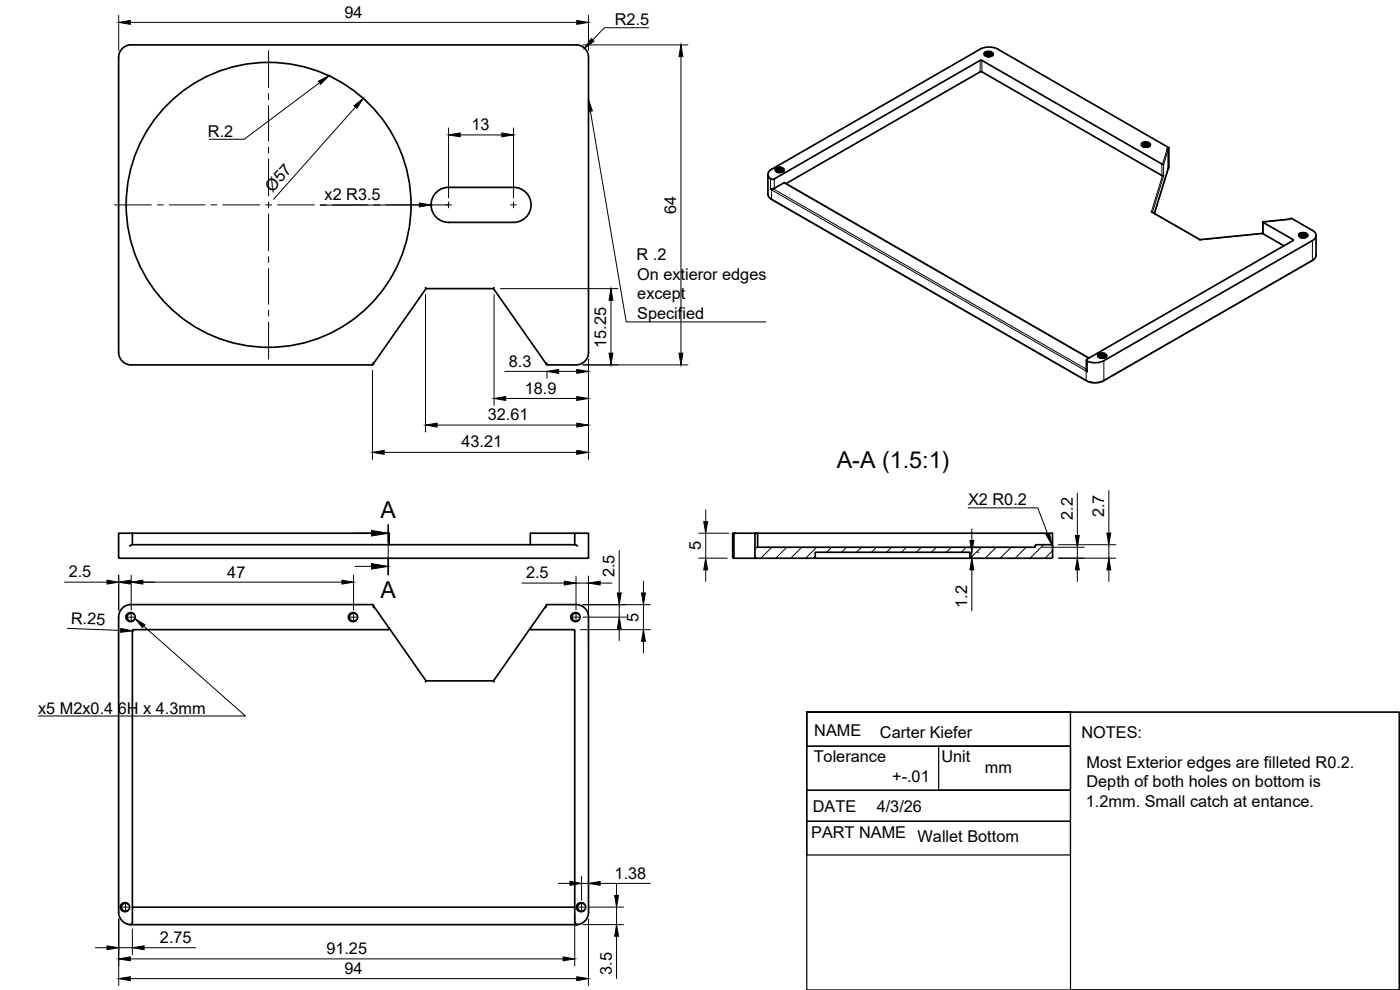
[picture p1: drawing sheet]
<svg xmlns="http://www.w3.org/2000/svg" width="420mm" height="297mm" viewBox="0 0 420 297" stroke-linecap="round" stroke-linejoin="round" font-family="sans-serif">
<!-- layer: Visible -->
<g fill="none" stroke="#000" stroke-width=".51">
<path d="M39.3 13.5h133.6M39.4 13.4a3.8 3.8 0 0 0-3.8 3.8v88.5a3.8 3.8 0 0 0 3.8 3.8M172.9 13.4a3.8 3.8 0 0 1 3.7 3.8v88.5a3.7 3.7 0 0 1-3.7 3.8h-8.7l-.3-.3 .3-.2M294.2 14.7a5.9 5.9 0 0 1 5.3 0M294.2 14.8l-62.6 36a1.51 1.51 0 0 0-1.1 1.9 1.51 1.51 0 0 0 1.9 1l61.8-35.6M294.2 18.1h.5M294.7 18.1l54.2 31.2M295.5 15.8l-.2 .4 .2 .4 1.2 .4M295.6 16.5l.5-.4 .8-.1 1 .5M295.7 16.6l1.3-.3 .8 .4M295.7 16.7l1.2-.2 .8 .2M296 15.5h1.3l.6 .4 .1 .3"/>
<path d="M296 15.5l-.5 .3M296.1 16.9h1.2M296.3 16h.7M296.3 16.5h.7M296.4 17h.6zM297.5 15.6l-1.3-.1-.7 .3M298 16.5l-.5-.5-.6-.2-.7 .1-.5 .3 .1 .5 .9 .3M298 16.2l-.3 .6-1 .2M298 16.2v.1M299.5 14.8l51.3 29.5-.5 .4M130.9 57.7a5.2 5.2 0 0 1 3.7-1.5h19.5a5.3 5.3 0 0 1 5.3 5.3 5.3 5.3 0 0 1-5.3 5.2h-19.5a5.3 5.3 0 0 1-4.8-3.2 5.3 5.3 0 0 1 1.1-5.8zM230.5 52.3v6l.2 .8 .9 .8 94.6 54.4 1.7 .5h1.9l1.3-.5 62.8-36.1 .8-.7 .3-.8v-6"/>
<path d="M231.2 56.8l1.2-.3 3.1-1.7 91.3 52.6M232.7 50.6l-.1 .4 .2 .4 1.2 .3M232.9 51.2l.8-.5 .8 .1 .7 .4-.4-.4-.7-.2-1.2 .3 .1 .6 1 .2M233 51.4l1.2-.3 .9 .3M233 51.5l1.1-.3 .9 .3M233.3 50.3h1.3l.6 .3 .1 .4M233.3 50.3l-.6 .3M233.4 51.7h1.2M233.6 50.7h.7M233.6 51.2h.7M233.6 51.7h.7zM234.8 50.4l-1.2-.2-.9 .4"/>
<path d="M235.3 51h.1M235.3 51l-.3 .5-1 .2M342.7 43l.7-.3h.9l.7 .2 .2 .5M342.7 43l-.2 .5 .3 .4 1.2 .3M342.8 43.7l.5-.5 .8-.1 1.1 .6M342.9 43.8l1.2-.3 .9 .4M343 43.9l1-.3 .9 .3M343.3 44.1h1.3M343.5 43.2h.7M343.5 43.7h.7M343.6 44.1l.7 .1M344.2 44.1l-.6 .1"/>
<path d="M344.7 42.8l-1-.1-1 .3M345.2 43.7l-.4-.5-.7-.2-1.2 .3-.1 .4 .3 .3 .9 .2M345.2 43.4l-.3 .6-1 .2M345.2 43.4v.1M348.9 52.7l-54.6-31.2-58.4 33.6M348.9 52.7l.3 .1M348.9 49.3l.3 .1M350.3 44.7l.4 .1M350.6 50.5h.1M350.6 44.8v5.7M350.6 50.5l-4.1 13.5M350.8 44.4v5.9"/>
<path d="M350.8 50.2l-.2 .3M345.5 63.6l14.7 8.3 18.8-1.9M360.2 71.9l-.1 .1M379 66.6v3.4M379 66.6l9.1 5.5-61.8 35.6-.2 .4a5 5 0 0 0 5.2 .1M379 70l6.3 3.8M386.9 65.8l.7-.3 6.3 3.6a1.62 1.62 0 0 1 1.1 1.6 1.62 1.62 0 0 1-1.1 1.5l-62.6 36M387 65.8l-8 .8M389.9 70.2l.7-.4 1 .1 .6 .2 .2 .6M390 70.8l.4-.4 .8-.1 .9 .3 .3 .3M390.1 71l1.2-.3 .9 .4M390.2 71.1l1-.3 .9 .3"/>
<path d="M390.5 71.3h1.3M390.8 70.3l.6 .1M390.8 70.8l.6 .1M391.4 71.3h-.6h.7M391.9 70l-1.2-.1-.9 .4-.1 .4 .3 .3 1.2 .4M392.4 70.8l-.4-.4-.7-.2-.9 .1-.4 .3 .3 .6 .9 .2M392.4 70.6l-.3 .6-.9 .2M127.7 86.3l.1 .3h20.3l.2-.3M127.8 86.6l-15.7 22.5-.3-.1M148.1 86.6l15.8 22.5M112.1 109.1l-.3 .4h-72.5M326 108.1v2.8l.3 .6"/>
<path d="M329.5 106.3l.6-.3 .9-.1 .9 .3 .2 .5M329.5 106.3l-.1 .4 .2 .4 1.2 .4M329.7 107l.3-.4 .8-.2 .7 .2 .5 .4M329.8 107.1l1.2-.3 .9 .4M329.8 107.2l1.2-.3 .8 .3M330.2 107.4h1.2M330.4 106.5h.7M330.4 107h.7M330.4 107.4h.7zM331.6 106.1l-1.1-.1-1 .3M332.1 106.9l-.3-.3-.8-.3-.8 .1-.4 .3 .1 .5 .9 .3M332.1 106.7l-.4 .6-.9 .2"/>
<path d="M332.1 106.7v.1M39.7 160h77l.1 3.4M172.5 160h-13.2l-.1 3.4M220.8 160l-.5 .3v6.9M227.1 160h.3v4.2h83.2v-.4M227.1 160h-7.2v7.2M227.1 160l-.5 .3v6.9M227.4 160h88.5v3.7M35.6 167.2l.3 .3M38.9 163.8l.7-.4h133l.7 .4M39.7 163.4v-3.4h-4.1v7.2M172.5 163.4v-3.4h4.1v7.2"/>
<path d="M176.6 167.2a1.05 1.05 0 0 1-1.3 .3h-139.4M219.9 167.2l.3 .3h6.9M220.3 167.2l.1 .3M226.6 167.2l.5 .3M244.1 167.5h47.6M311 163.4l4.7 .1 .2 .3v3.4M311 163.4l-.3 .4M315.9 167.2l-.3 .3h-24.1l-.4-.3v-1.5h-46.4v1.5l-.5 .3h-17.1M37.8 185.6l.5 .6 .6 .3 .7-.1 .6-.3M37.9 184.7v.8M39.3 181.4h72.5l.3 .2v.7M39.4 181.4a3.8 3.8 0 0 0-3.8 3.8v88.5a3.8 3.8 0 0 0 3.8 3.7"/>
<path d="M40.2 184.3l-.7-.4-.7 .2-.5 .5-.2 .7 .2 .5 .6 .5 .7 .1 .6-.3M40.2 184.3l-.6-.4-.6-.1-.7 .3-.5 .6M40.2 184.2a1.22 1.22 0 0 1 0 1.8M106.9 184.3l-.6-.4-.8 .2-.6 .7v.5l.3 .7 .6 .3 .5 .1 .6-.3M106.9 184.3l-.7-.5-.8 .1-.7 .7-.1 .7 .2 .7 .7 .4h.9l.5-.3M106.9 184.2a1.22 1.22 0 0 1 0 1.8M112.1 181.8l4.7 6.6M116.8 188.4l11 15.9M116.8 188.4v.3l-.3 .2h-76.4l-.3 .2v87.5l-.3 .6-.6 .2M159.2 188.4l-11.1 15.9 .2 .3M159.2 188.4v.3l.2 .2h12.7l.4 .4v87.3l.2 .6 .6 .2M163.9 182.3v-.8l.3-.1h8.7a3.7 3.7 0 0 1 3.7 3.8v88.5a3.8 3.8 0 0 1-3.3 3.7"/>
<path d="M163.9 181.8l-4.7 6.6M173.7 184.3l-.6-.4h-.9l-.7 .6-.2 .8 .3 .7 .7 .4h.8l.6-.3M173.7 184.3l-.6-.3h-.7l-.5 .4-.3 .7 .3 .8 .5 .4 .7 .1 .6-.3M173.7 184.2a1.22 1.22 0 0 1 0 1.8M148.1 204.3h-20.3l-.1 .3M38.5 271.3l-.7-.4h-.8l-.7 .6-.2 .8 .3 .7 .7 .5h.8l.6-.4M38.5 271.3l-.6-.3h-.6l-.6 .4-.3 .7 .2 .6 .5 .6 .7 .1 .7-.3M38.5 271.3a1.22 1.22 0 0 1 0 1.8M39.7 272.2h132.8M173.3 277.4h-134M175.4 271.3l-.8-.4h-.7l-.7 .6-.2 .8 .3 .7 .7 .5h.8l.6-.4M175.4 271.3l-.6-.3h-.6l-.6 .4-.3 .7 .2 .6 .5 .6 .7 .1 .7-.3"/>
<path d="M175.4 271.3a1.22 1.22 0 0 1 0 1.8"/>
<circle cx="80.6" cy="61.5" r="42.8"/>
</g>
<!-- layer: Visible Narrow -->
<g fill="none" stroke="#000" stroke-width=".3">
<path d="M294.2 18.1v3.5M294.7 18.1v3.5M230.5 58.2l.1 .7 1 1M231.2 53.6l.1 3.2 .3 .2M231.6 57v2.7l94.4 54.4M231.6 57l.2 .1M231.6 56.7v.3M231.8 57.1l.2-.5 94 54.2M231.8 57.1l94.2 54.2M232.4 53.7v2.8M235.3 54.8l91.4 52.7M348.7 49.2v3.5"/>
<path d="M348.9 52.7l-3.4 10.9 14.6 8.4 18.9-1.9M350.3 44.7l-1.4 4.6M350.6 44.8l-1.4 4.6v3.4l-3.3 10.9M350.7 44.5v5.9l-4.2 13.6M350.8 50.2l-.2 .3M379.1 66.7v3.5M386.9 65.8l-7.9 .8M388 71.9v.3M393.9 78.1l-62.6 36v-5.9M393.9 72.2v5.9M393.9 78.1l-.1 .1M395 76.5l-.4 1-.7 .6"/>
<path d="M326 111.3v2.8M326 114.1v.1M326 111.3l.3 .2M326 114.1a5.9 5.9 0 0 0 5.3 0l-.1 .1M326 110.8l-.2 .4M326.1 111.1l-.1 .2M326.3 108.4v3.1"/>
</g>
<!-- layer: FD_Dimensions -->
<g fill="none" stroke="#000" stroke-width=".3">
<path d="M35.6 4.6v10.5M39.1 6.7h134M175 13.5h31.5M176.6 4.6v10.5M204.4 17v89M106.7 32.1l-24.6 27.7M134.6 38.4v21M154.1 38.4v21M138.1 40.5h12.5M125.9 61.5l-29.8 .1M134.6 61.5h-5.2M127.7 88.4v41.2"/>
<path d="M148.3 88.4v33.3M150.2 86.6h35.3M183.4 90.1v15.9M111.8 111.1v26.7M151.5 111.4h12.7M151.8 119.6h21.3M164.2 111.6v1.9M167.7 111.4h5.4M175 109.5h31.5M176.6 107.8v30M115.3 135.7h57.8M131.2 127.5h41.9"/>
<path d="M209.7 160h9M211.8 153v3.5M211.8 160v7.5M291.7 158.7v3.5M323.3 148v12.7M332.8 147.2v12.7M19.3 174.7h12.8M35.6 172.6v10.5M35.6 174.7h67M39.4 172.6v10.5M106.1 172.6v10.5M156.6 174.9h12.8"/>
<path d="M172.9 172.8v10.3M172.9 174.9h3.7M176.6 172.8v20.5M180.1 174.9h3.5M185.8 165.2v12.7M193.1 174.4v3.5M209.7 167.5h8.5M211.8 171v3.5M291.7 165.7v1.8M291.7 171v12.3M293.2 165.7h.6M312.7 164.2h12.7"/>
<path d="M317.6 163.4h17.3M317.7 167.5h17.2M323.3 164.2v3.3M323.3 171v3.5M332.8 163.4v4.1M332.8 171v3.5M20.2 188.5l16 .7M39.7 189.3h.4M174.2 188.9h21M175 185.2h12.9M175 181.4h20.2M185.8 181.4v3.8"/>
<path d="M185.8 188.7v3.5M193.1 181.4v7.5M193.1 192.4v3.5M35.6 275.8v19.9M39.7 278.8v7.7M167.6 265.1h3.4M172.5 274.3v15.5M174.5 263v7.1M174.5 265.1h2.1M175 277.4h12.2M176.6 275.8v19.9M176.7 272.2h10.5"/>
<path d="M180.1 265.1h15.1M185 265.2v3.5M185 272.2v5.2M28.6 284.4h3.5M35.6 284.4h4.1M39.1 287.7h129.9M39.1 293.6h134M43.2 284.4h15.5M185 280.9v12.7"/>
</g>
<g fill="#000" stroke="#000" stroke-width=".3">
<path d="M35.6 6.7l3.5-.6v1.2zM173.1 6.1l3.5 .6-3.5 .6zM204.4 13.5l.5 3.5h-1.1zM106.2 31.7l2.8-2.2-1.9 3zM134.6 40.5l3.5-.6v1.1zM150.6 39.9l3.5 .6-3.5 .5zM125.9 60.9l3.5 .6-3.5 .6zM183.4 86.6l.5 3.5h-1.1zM148.3 119.6l3.5-.6v1.1zM164.2 111.4l3.5-.5v1.1zM173.1 110.9l3.5 .5-3.5 .6zM173.1 119l3.5 .6-3.5 .5z"/>
<path d="M182.8 106h1.1l-.5 3.5zM203.8 106h1.1l-.5 3.5zM111.8 135.7l3.5-.6v1.2zM127.7 127.5l3.5-.5v1.1zM173.1 127l3.5 .5-3.5 .6zM173.1 135.1l3.5 .6-3.5 .6zM211.2 156.5h1.2l-.6 3.5zM332.2 159.9h1.2l-.6 3.5zM32.1 174.1l3.5 .6-3.5 .5zM35.6 174.7l3.5-.6v1.1zM39.4 174.7l3.5-.6v1.1zM102.6 174.1l3.5 .6-3.5 .5z"/>
<path d="M169.4 174.4l3.5 .5-3.5 .6zM176.6 174.9l3.5-.5v1.1zM185.3 177.9h1.1l-.6 3.5zM192.5 177.9h1.2l-.6 3.5zM211.8 167.5l.6 3.5h-1.2zM291.1 162.2h1.1l-.5 3.5zM291.7 167.5l.5 3.5h-1.1zM323.3 167.5l.6 3.5h-1.2zM322.7 160.7h1.2l-.6 3.5zM332.8 167.5l.6 3.5h-1.2zM36.3 188.6l3.4 .7-3.5 .4zM185.8 185.2l.6 3.5h-1.1z"/>
<path d="M193.1 188.9l.6 3.5h-1.2zM171 264.5l3.5 .6-3.5 .5zM176.6 265.1l3.5-.6v1.1zM184.5 268.7h1.1l-.6 3.5zM32.1 283.8l3.5 .6-3.5 .6zM35.6 287.7l3.5-.6v1.2zM35.6 293.6l3.5-.5v1.1zM39.7 284.4l3.5-.6v1.2zM169 287.1l3.5 .6-3.5 .6zM173.1 293.1l3.5 .5-3.5 .6zM185 277.4l.6 3.5h-1.1z"/>
</g>
<!-- layer: Leaders -->
<path d="M177.4 11.6l.9 .8-2.9 2.1zM95.5 24.4l3.2-1.7-2.5 2.6zM176.6 29.9l1.2 3.4-1.2 .2zM313.9 160.4l1.1-.4 .7 3.5z" fill="#000" stroke="#000" stroke-width=".3"/>
<path d="M194.6 8.3h-13.2l-3.5 3.7M95.9 24.8l-22.6 17h-10.5M177.2 33.3l10.7 63.3h42M290.6 152.4h20.8l3 7.8" fill="none" stroke="#000" stroke-width=".3"/>
<!-- layer: Hatching -->
<g fill="none" stroke="#000" stroke-width=".3">
<path d="M226.8 160l-.2 .3M227.4 163.9l-.8 .9M231.6 164.2l-3.3 3.3M236.1 164.2l-3.3 3.3M240.6 164.2l-3.3 3.3M245.1 164.2l-3.3 3.3M249.6 164.2l-1.5 1.5M254.1 164.2l-1.5 1.5M258.6 164.2l-1.5 1.5M263.1 164.2l-1.5 1.5M267.5 164.2l-1.5 1.5M272 164.2l-1.4 1.5"/>
<path d="M276.5 164.2l-1.5 1.5M281 164.2l-1.5 1.5M285.5 164.2l-1.5 1.5M290 164.2l-1.5 1.5M294.5 164.2l-3.2 3.2M299 164.2l-3.3 3.3M303.5 164.2l-3.3 3.3M308 164.2l-3.3 3.3M313.2 163.4l-4 4.1M315.9 165.2l-2.3 2.3"/>
</g>
<!-- layer: Section Lines -->
<path d="M116.5 157.5v5M116.5 167.4v5" fill="none" stroke="#000" stroke-width=".51"/>
<path d="M106.5 160h5M106.5 169.9h5M116.5 162.5v4.9" fill="none" stroke="#000" stroke-width=".3"/>
<path d="M111.5 159.2l5 .8-5 .8zM111.5 169.1l5 .8-5 .9z" fill="#000" stroke="#000" stroke-width=".3"/>
<!-- layer: Smart Centers -->
<g fill="none" stroke="#000" stroke-width=".3">
<path d="M80.6 15.2v11.1M80.6 28.1v1.8M80.6 31.7v10.7M80.6 44.2v1.7M80.6 47.7v11.1M34.4 61.5h11M47.2 61.5h1.8M50.8 61.5h10.7M63.3 61.5h1.8M66.9 61.5h11M79.7 61.5h1.8M80.6 60.6v1.8"/>
<path d="M80.6 64.2v11M80.6 77v1.8M83.3 61.5h11.1M96.1 61.5h1.8M99.7 61.5h10.7M112.2 61.5h1.8M115.8 61.5h11.1M133.7 61.5h1.8M134.6 60.6v1.8M153.2 61.5h1.8M154.1 60.6v1.8M80.6 80.6v10.7"/>
<path d="M80.6 93.1v1.8M80.6 96.7v11M38.5 185.2h1.8M39.4 184.3v1.8M105.2 185.2h1.8M106.1 184.3v1.8M172 185.2h1.8M172.9 184.3v1.8M36.8 272.2h1.8M37.7 271.3v1.8M173.7 272.2h1.8M174.5 271.3v1.8"/>
</g>
<!-- layer: Sketch2 -->
<path d="M242.1 213.7v10.2h79.2v-10.2h-79.2h177.8v83.3h-177.8zM321.3 213.7h98.6v83.3h-98.6zM242.1 223.9h79.2v13.2h-79.2zM242.1 237.1h79.2v9.3h-79.2zM281.7 223.9h39.6v13.2h-39.6zM242.1 246.4h79.2v10.1h-79.2z" fill="none" stroke="#000" stroke-width=".36"/>
<!-- layer: Hole Notes -->
<path d="M40.5 185.6l3 1.9-.7 .8z" fill="#000" stroke="#000" stroke-width=".3"/>
<path d="M43.1 187.9l30.6 26.9h-62.2" fill="none" stroke="#000" stroke-width=".3"/>
<g font-size="7">
<text x="251.1" y="140.3">A-A (1.5:1)</text>
<text x="114.2" y="155.5">A</text>
<text x="114.2" y="179.4">A</text>
</g>
<g font-size="4.9">
<text x="103.4" y="5.3">94</text>
<text x="184.5" y="7.6">R2.5</text>
<text x="62.4" y="41.1">R.2</text>
<text x="141.5" y="39">13</text>
<text x="81.7" y="57.9" transform="rotate(-48 81.7 57.9)">Ø57</text>
<text x="97.4" y="60.1">x2 R3.5</text>
<text x="202.9" y="64.2" transform="rotate(-90 202.9 64.2)">64</text>
<text x="191.1" y="78">R .2</text>
<text x="191.2" y="83.9">On extieror edges</text>
<text x="191.3" y="89.7">except</text>
<text x="191.2" y="95.6">Specified</text>
<text x="181.9" y="104.3" transform="rotate(-90 181.9 104.3)">15.25</text>
<text x="152.7" y="110">8.3</text>
<text x="157.5" y="118.1">18.9</text>
<text x="146.4" y="126.1">32.61</text>
<text x="138.5" y="134.3">43.21</text>
<text x="290.5" y="151.7">X2 R0.2</text>
<text x="321.9" y="155.9" transform="rotate(-90 321.9 155.9)">2.2</text>
<text x="331.4" y="155.2" transform="rotate(-90 331.4 155.2)">2.7</text>
<text x="210.3" y="165.1" transform="rotate(-90 210.3 165.1)">5</text>
<text x="20.6" y="173.2">2.5</text>
<text x="68.2" y="173.3">47</text>
<text x="157.9" y="173.5">2.5</text>
<text x="184.4" y="173.2" transform="rotate(-90 184.4 173.2)">2.5</text>
<text x="290.3" y="182.4" transform="rotate(-90 290.3 182.4)">1.2</text>
<text x="21.3" y="187.1" transform="rotate(2 21.3 187.1)">R.25</text>
<text x="191.6" y="186.5" transform="rotate(-90 191.6 186.5)">5</text>
<text x="11.5" y="214.1">x5 M2x0.4</text>
<text x="35.4" y="214.1">6H x 4.3mm</text>
<text x="244.4" y="220.8">NAME</text>
<text x="264.1" y="221.5">Carter Kiefer</text>
<text x="324.5" y="221.5">NOTES:</text>
<text x="244.2" y="228.6">Tolerance</text>
<text x="282.5" y="228.7">Unit</text>
<text x="295.6" y="232">mm</text>
<text x="326.1" y="230.3">Most Exterior edges are filleted R0.2.</text>
<text x="267.8" y="234.7">+-.01</text>
<text x="326.1" y="236.2">Depth of both holes on bottom is</text>
<text x="243.9" y="243.6">DATE</text>
<text x="263.1" y="243.6">4/3/26</text>
<text x="325.9" y="242.1">1.2mm. Small catch at entance.</text>
<text x="243.4" y="251.4">PART NAME</text>
<text x="275.4" y="252.7">Wallet Bottom</text>
<text x="184.5" y="263.6">1.38</text>
<text x="48" y="282.9">2.75</text>
<text x="97.9" y="286.2">91.25</text>
<text x="103.4" y="292.2">94</text>
<text x="183.6" y="292.4" transform="rotate(-90 183.6 292.4)">3.5</text>
</g>
</svg>
